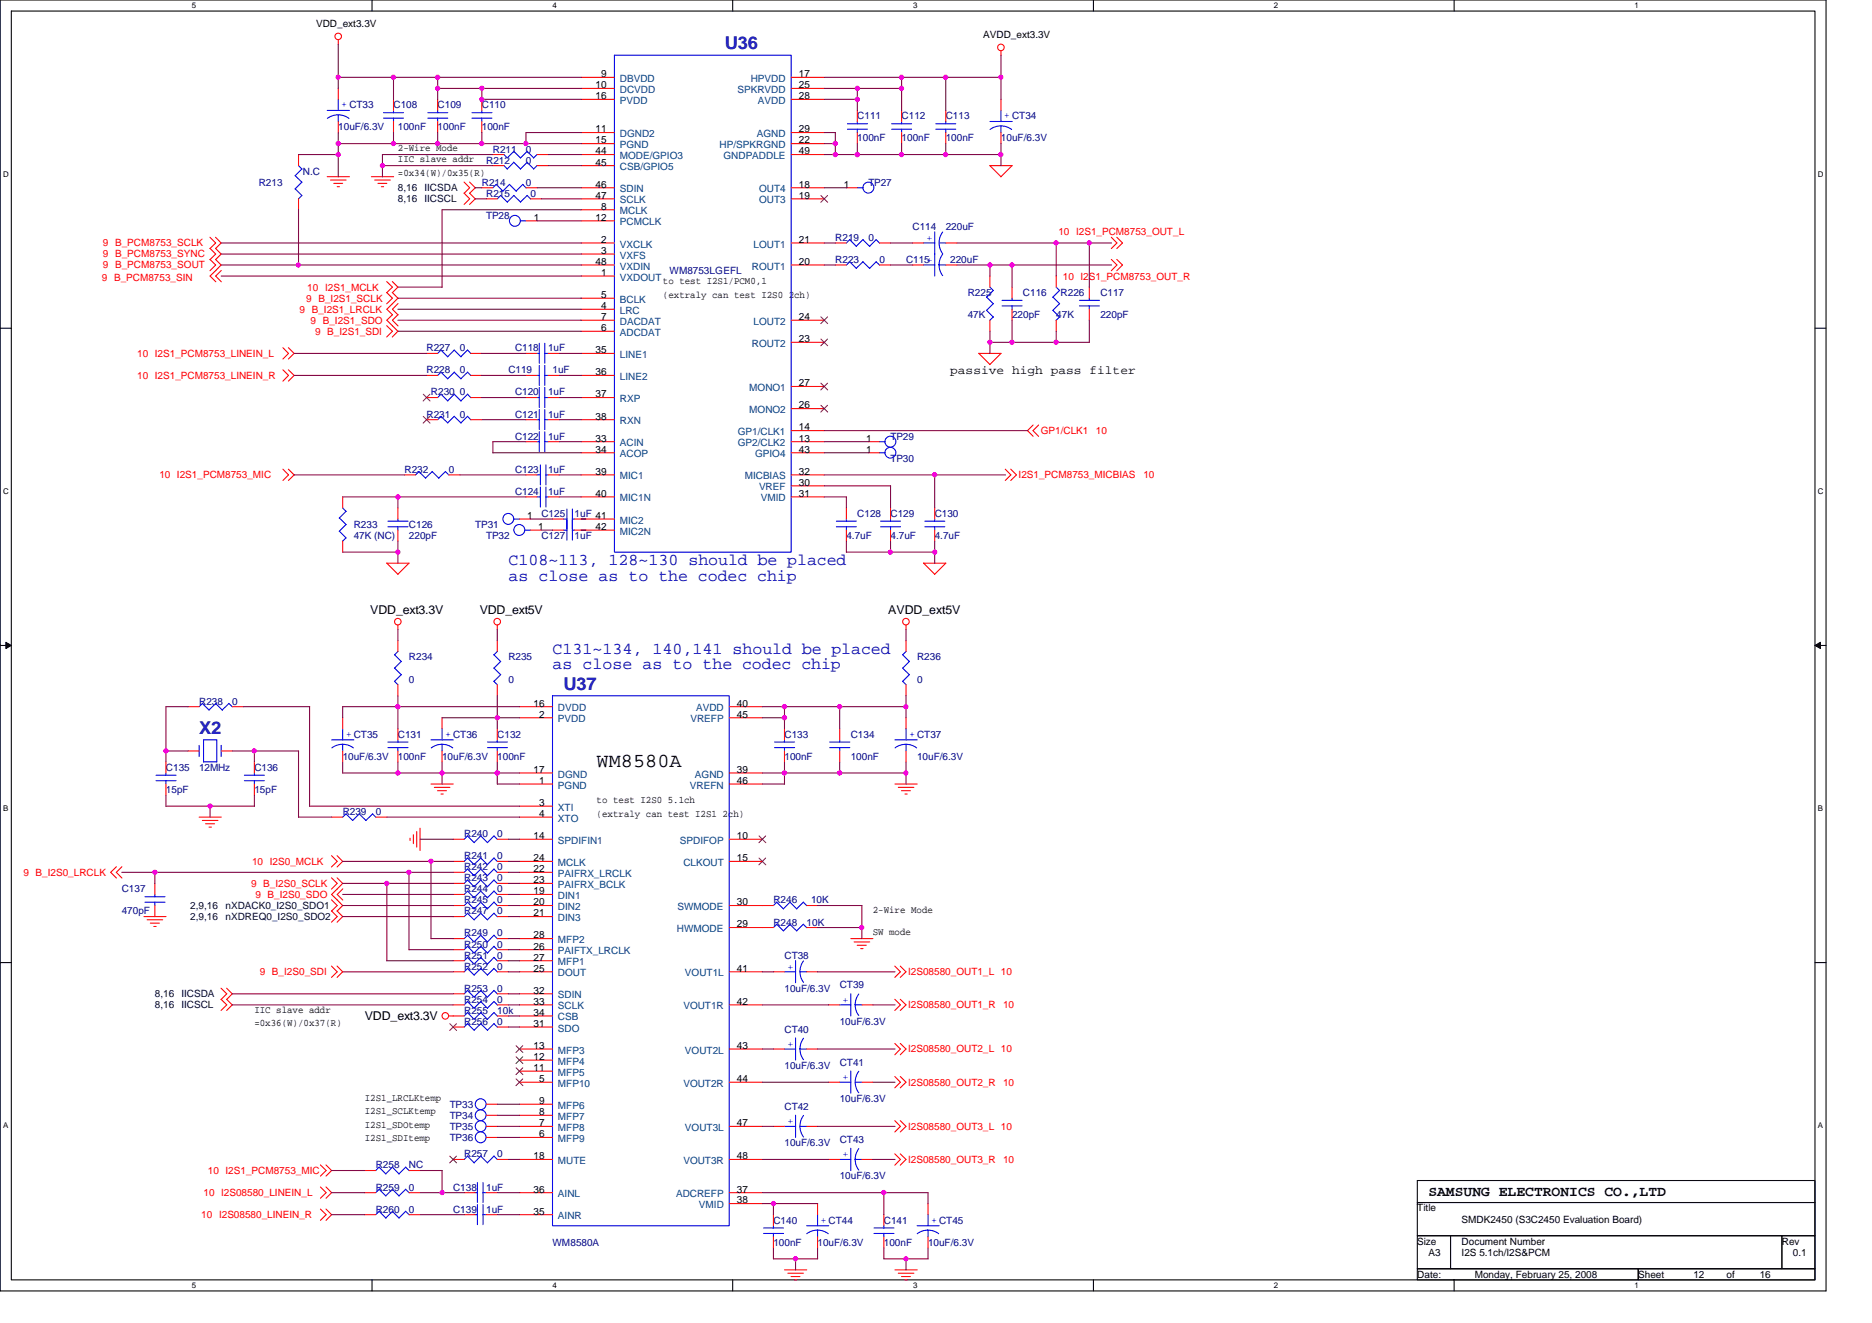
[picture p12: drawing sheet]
<svg xmlns="http://www.w3.org/2000/svg" width="297mm" height="210mm" viewBox="0 0 297 210" stroke-linecap="round" stroke-linejoin="round" font-family="sans-serif">
<path d="M0 0h289.7v204.9h-289.7zM1.8 1.8h286.2v201.3h-286.2z" fill="none" stroke="#000" stroke-width=".17"/>
<g fill="#fff">
<path d="M30.4 .2h.7v1.4h-.7z"/>
<path d="M30.4 203.3h.7v1.4h-.7z"/>
</g>
<path d="M59 0v1.8M59 203.1v1.8" fill="none" stroke="#000" stroke-width=".17"/>
<g fill="#fff">
<path d="M87.6 .2h.7v1.4h-.7z"/>
<path d="M87.6 203.3h.7v1.4h-.7z"/>
</g>
<path d="M116.3 0v1.8M116.3 203.1v1.8" fill="none" stroke="#000" stroke-width=".17"/>
<g fill="#fff">
<path d="M144.9 .2h.7v1.4h-.7z"/>
<path d="M144.9 203.3h.7v1.4h-.7z"/>
</g>
<path d="M173.5 0v1.8M173.5 203.1v1.8" fill="none" stroke="#000" stroke-width=".17"/>
<g fill="#fff">
<path d="M202.1 .2h.7v1.4h-.7z"/>
<path d="M202.1 203.3h.7v1.4h-.7z"/>
</g>
<path d="M230.7 0v1.8M230.7 203.1v1.8" fill="none" stroke="#000" stroke-width=".17"/>
<g fill="#fff">
<path d="M259.4 .2h.6v1.4h-.6z"/>
<path d="M259.4 203.3h.6v1.4h-.6z"/>
<path d="M.5 26.9h.9v1.4h-.9z"/>
<path d="M288.4 26.9h.9v1.4h-.9z"/>
<path d="M.5 77.3h.9v1.4h-.9z"/>
<path d="M288.4 77.3h.9v1.4h-.9z"/>
</g>
<path d="M0 52.1h1.8M288 52.1h1.7" fill="none" stroke="#000" stroke-width=".17"/>
<g fill="#fff">
<path d="M.5 127.6h.8v1.4h-.8z"/>
<path d="M288.4 127.6h.9v1.4h-.9z"/>
</g>
<path d="M0 102.4h1.8M288 102.4h1.7" fill="none" stroke="#000" stroke-width=".17"/>
<path d="M.9 101.9l.9 .5-.9 .5zM288 102.4l.9-.5v1z" fill="#000" stroke="#000" stroke-width=".16"/>
<g fill="#fff">
<path d="M.5 177.9h.8v1.4h-.8z"/>
<path d="M288.4 177.9h.9v1.4h-.9z"/>
</g>
<path d="M0 152.8h1.8M288 152.8h1.7M224.9 187.4h63.1v3.5h-63.1zM224.9 190.9h63.1v5.2h-63.1zM224.9 196.1h5.3v5.3h-5.3zM230.2 196.1h52.5v5.3h-52.5zM282.7 196.1h5.3v5.3h-5.3zM224.9 201.4h35v1.7h-35zM259.9 201.4h28.1v1.7h-28.1z" fill="none" stroke="#000" stroke-width=".17"/>
<g fill="none" stroke="#f00" stroke-width=".17">
<path d="M53.7 6.3v.7M53.7 14v1.8M53.7 19.3v1.7M62.4 15.8v1.7M62.4 19.3v1.7M69.4 15.8v1.7M69.4 19.3v1.7M76.5 15.8v1.7M76.5 19.3v1.7M92.2 12.3h5.3M92.2 14h5.3M92.2 15.8h5.3"/>
<path d="M125.5 12.3h5.3M125.5 14h5.3M125.5 15.8h5.3M136 17.5v1.8M143.1 17.5v1.8M150.1 17.5v1.8M158.8 8.1v.7M158.8 15.8v1.7M33.3 39.4l.9 .9-.9 .9M33.3 37.7l.9 .9-.9 .9M34.2 39.4l.9 .9-.9 .9M34.2 37.7l.9 .9-.9 .9"/>
<path d="M47.4 24.5v1.8M47.4 31.6v1.7M51.9 28h3.6M52.4 28.6h2.5M53 29.1h1.4M53.5 29.6h.4M58.9 28h3.6M59.5 28.6h2.4M60 29.1h1.4M60.5 29.6h.4M73.6 30.6l.9 1-.9 .8M73.6 28.9l.9 .9-.9 .9"/>
<path d="M74.5 30.6l.9 1-.9 .8M74.5 28.9l.9 .9-.9 .9M76.5 29.8h1.7M77.1 31.6h1.8M78.2 26.3h1.8M78.2 24.5h1.8M83.5 35.1h1.7M83.5 29.8h1.7M84.2 31.6h1.7M85.2 26.3h1.8M85.2 24.5h1.8M92.2 26.3h5.3"/>
<path d="M92.2 31.6h5.3M92.2 21h5.3M92.2 22.8h5.3M92.2 24.5h5.3M92.2 38.6h5.3M92.2 35.1h5.3M92.2 33.3h5.3M92.2 29.8h5.3M125.5 31.6h5.3M125.5 21h5.3M125.5 22.8h5.3M125.5 24.5h5.3"/>
<path d="M125.5 38.6h5.3M125.5 29.8h5.3M132.5 38.6h1.8M134.3 29.8h1.7M136 21v1.8M139.5 38.6h1.8M143.1 21v1.8M144.8 38.6h1.8M150.1 21v1.8M150.1 38.6h1.7M157.1 26.3l1.7 1.7M157.1 26.3h3.5"/>
<path d="M158.8 21v1.8M160.6 26.3l-1.8 1.8M176.3 37.7l.9 .9-.9 .9M177.2 37.7l.9 .9-.9 .9M33.3 41.2l.9 .9-.9 .9M34.2 41.2l.9 .9-.9 .9M34.2 42.9l-.9 .9 .9 .9M35.1 42.9l-.9 .9 .9 .9M44.9 55.2l.9 .9-.9 .9M44.9 58.7l.9 .9-.9 .9M45.8 55.2l.9 .9-.9 .9M45.8 58.7l.9 .9-.9 .9"/>
<path d="M61.4 46.4l.9 .9-.9 .9M61.4 44.7l.9 .9-.9 .9M61.4 51.7l.9 .9-.9 .9M62.2 46.4l.9 .9-1.7 1.8 .9 .9M62.2 44.7l.9 .9-.9 .9M62.3 49.9l-.9 .9 1.7 1.8-.9 .9M63.2 49.9l-.9 .9 .9 .9M63.2 48.2l-.9 .9 .9 .9M67.7 56.1h1.7M67.7 59.6h1.7M74.7 56.1h1.8M74.7 59.6h1.8"/>
<path d="M83.5 56.1h1.7M83.5 59.6h1.7M87 56.1h1.7M87 59.6h1.7M92.2 56.1h5.3M92.2 59.6h5.3M92.2 40.3h5.3M92.2 42.1h5.3M92.2 43.8h5.3M92.2 47.3h5.3M92.2 49.1h5.3M92.2 50.8h5.3"/>
<path d="M92.2 52.6h5.3M125.5 42.1h5.3M125.5 50.8h5.3M125.5 54.3h5.3M132.5 42.1h1.8M139.5 42.1h1.8M144.8 42.1h1.8M150.1 42.1h1.7M155.3 56.1l1.8 1.7M155.3 56.1h3.6l-1.8 1.8M157.1 43.8v1.8M157.1 50.8v1.8"/>
<path d="M160.6 45.6v1.7M160.6 49.1v1.7M167.6 43.8v1.8M167.6 50.8v1.8M172.8 45.6v1.7M172.8 49.1v1.7M176.3 41.2l.9 .9-.9 .9M177.2 41.2l.9 .9-.9 .9M44.9 74.5l.9 .9-.9 .9M45.8 74.5l.9 .9-.9 .9M54.4 78.9v1.7M64.2 75.4h1.7"/>
<path d="M67.7 66.6h1.7M67.7 63.1h1.7M71.2 75.4h1.8M74.7 66.6h1.8M74.7 63.1h1.8M83.5 66.6h1.7M83.5 70.1h1.7M83.5 63.1h1.7M83.5 75.4h1.7M83.5 78.9h1.7M87 66.6h1.7M87 70.1h1.7"/>
<path d="M87 63.1h1.7M87 75.4h1.7M87 78.9h1.7M92.2 66.6h5.3M92.2 71.9h5.3M92.2 70.1h5.3M92.2 63.1h5.3M92.2 75.4h5.3M92.2 78.9h5.3M125.5 71.9h5.3M125.5 70.1h5.3M125.5 75.4h5.3"/>
<path d="M125.5 78.9h5.3M125.5 61.3h5.3M125.5 64.9h5.3M125.5 68.3h5.3M125.5 77.1h5.3M137.8 71.9h1.7M137.8 70.1h1.7M159.5 74.5l.9 .9-.9 .9M160.4 74.5l.9 .9-.9 .9M163.9 67.5l-.9 .8 .9 1M164.8 67.5l-.9 .8 .9 1M54.4 85.9v1.7"/>
<path d="M63.1 80.6v1.8M63.1 84.1v1.8M63.1 99.2v.7M63.1 91.1l-1.7-1.7h3.5l-1.8 1.8M78.9 99.2v.7M82.4 82.4h1.8M84.2 84.1h1.7M87.7 84.1h1.7M87.7 82.4h1.7M91.2 84.1h6.3M91.2 82.4h6.3M134.3 80.6v1.8"/>
<path d="M134.3 84.1v1.8M141.3 80.6v1.8M141.3 84.1v1.8M143.8 99.2v.7M148.3 80.6v1.8M148.3 84.1v1.8M150.1 89.4l-1.8 1.8M150.1 89.4h-3.5l1.7 1.7M29.8 112.2h1.8M29.8 119.2h1.8M35.1 119.2h1.7M36.8 112.2h1.8"/>
<path d="M54.4 113.9v1.8M54.4 119.2v1.7M63.1 101.7v1.7M63.1 108.7v1.7M63.1 115.7v1.7M63.1 119.2v1.7M70.1 113.9v1.8M70.1 119.2v1.7M78.9 101.7v1.7M78.9 108.7v1.7M78.9 115.7v1.7M78.9 119.2v1.7"/>
<path d="M82.4 112.2h5.3M82.4 113.9h5.3M115.7 112.2h5.3M115.7 113.9h5.3M124.5 115.7v1.7M124.5 119.2v1.7M133.2 115.7v1.7M133.2 119.2v1.7M143.8 101.7v1.7M143.8 108.7v1.7M143.8 113.9v1.8M143.8 119.2v1.7"/>
<path d="M18.5 137.6l-.9 .9 .9 .9M19.3 137.6l-.8 .9 .8 .9M26.3 120.9v1.8M26.3 124.4v1.8M31.6 129.7h3.5M32.1 130.2h2.5M32.6 130.7h1.5M33.2 131.3h.3M40.4 120.9v1.8M40.4 124.4v1.8M52.6 139.3l.9 .9-.9 .9M52.6 135.8l.9 .9-.9 .9"/>
<path d="M52.6 129.7h1.8M53.5 139.3l.9 .9-.9 .9M53.5 135.8l.9 .9-.9 .9M59.6 129.7h1.8M65.1 133v.4M65.6 132.5v1.4M66.1 132v2.5M66.7 131.4v3.6M68.4 124.4h3.5M68.9 125h2.5M69.4 125.5h1.4M70 126h.3"/>
<path d="M71.9 133.2h1.8M71.9 136.7h1.8M71.9 138.5h1.8M78.9 133.2h1.8M78.9 136.7h1.8M78.9 138.5h1.8M82.4 124.4h5.3M82.4 129.7h5.3M82.4 133.2h5.3M82.4 136.7h5.3M82.4 138.5h5.3M82.4 122.7h5.3"/>
<path d="M82.4 128h5.3M115.7 124.4h5.3M115.7 133.2h5.3M115.7 136.7h5.3M115.7 122.7h5.3M142 124.4h3.5M142.5 125h2.5M143 125.5h1.5M143.6 126h.4M22.8 145.5h3.5M23.3 146h2.5M23.9 146.5h1.4"/>
<path d="M24.4 147h.4M24.6 140.2v1.8M24.6 143.7v1.8M35.1 156.8l.9 .9-.9 .9M35.1 158.6l.9 .9-.9 .9M36 156.8l.8 .9-.8 .9M36 158.6l.8 .9-.8 .9M52.6 153.3l.9 .9-.9 .9M52.6 144.6l.9 .9-.9 .9M52.6 142.8l.9 .9-.9 .9M53.5 153.3l.9 .9-.9 .9M53.5 144.6l.9 .9-.9 .9"/>
<path d="M53.5 142.8l.9 .9-.9 .9M53.5 141.1l-.9 .9 .9 .9M54.4 141.1l-.9 .9 .9 .9M71.9 149h1.8M71.9 145.5h1.8M71.9 154.2h1.8M71.9 143.7h1.8M71.9 140.2h1.8M71.9 159.5h1.8M71.9 142h1.8M71.9 152.5h1.8M71.9 157.7h1.8"/>
<path d="M71.9 150.7h1.8M78.9 149h1.8M78.9 145.5h1.8M78.9 154.2h1.8M78.9 143.7h1.8M78.9 140.2h1.8M78.9 159.5h1.8M78.9 142h1.8M78.9 152.5h1.8M78.9 157.7h1.8M78.9 150.7h1.8M82.4 149h5.3"/>
<path d="M82.4 145.5h5.3M82.4 154.2h5.3M82.4 143.7h5.3M82.4 140.2h5.3M82.4 159.5h5.3M82.4 142h5.3M82.4 152.5h5.3M82.4 157.7h5.3M82.4 150.7h5.3M115.7 154.2h5.3M115.7 147.2h7M115.7 143.7h7"/>
<path d="M115.7 159.5h5.3M122.7 154.2h1.8M128 147.2h1.7M128 143.7h1.7M128 154.2h1.7M131.5 159.5h1.7M135 149h3.5M135.5 149.5h2.5M136 150h1.5M136.6 150.6h.3M136.8 159.5h1.7M142 153.3l.9 .9-.9 .9"/>
<path d="M142 158.6l.9 .9-.9 .9M142.9 153.3l.9 .9-.9 .9M142.9 158.6l.9 .9-.9 .9M71.9 163h1.8M73.7 161.2h-2.5M77.1 178.8h1.8M77.1 175.3h1.8M77.1 177h1.8M78.9 161.2h1.8M78.9 163h1.8M82.4 161.2h5.3M82.4 178.8h5.3"/>
<path d="M82.4 163h5.3M82.4 166.5h5.3M82.4 168.3h5.3M82.4 170h5.3M82.4 171.8h5.3M82.4 175.3h5.3M82.4 177h5.3M115.7 178.8h5.3M115.7 166.5h5.3M115.7 171.8h5.3M122.7 178.8h1.8M122.7 166.5h1.8"/>
<path d="M128 178.8h1.7M128 166.5h1.7M131.5 171.8h1.7M136.8 171.8h1.7M142 165.6l.9 .9-.9 .9M142 170.9l.9 .9-.9 .9M142 177.9l.9 .9-.9 .9M142.9 165.6l.9 .9-.9 .9M142.9 170.9l.9 .9-.9 .9M142.9 177.9l.9 .9-.9 .9M50.8 188.4l.9 .9-.9 .9M50.8 191.9l.9 .9-.9 .9"/>
<path d="M50.8 184.9l.9 .9-.9 .9M51.7 188.4l.9 .9-.9 .9M51.7 191.9l.9 .9-.9 .9M51.7 184.9l.9 .9-.9 .9M57.9 185.8h1.7M57.9 189.3h1.7M57.9 192.8h1.7M64.9 185.8h1.8M64.9 189.3h1.8M64.9 192.8h1.8M71.9 184h1.8M73.7 189.3h1.7"/>
<path d="M73.7 192.8h1.7M77.1 189.3h1.8M77.1 180.5h1.8M77.1 192.8h1.8M78.9 184h1.8M82.4 189.3h5.3M82.4 184h5.3M82.4 180.5h5.3M82.4 192.8h5.3M115.7 189.3h5.3M115.7 184h5.3M115.7 191h5.3"/>
<path d="M122.7 192.8v1.7M122.7 196.3v1.8M129.7 191v1.8M129.7 196.3v1.8M131.5 184h1.7M136.8 184h1.7M140.2 192.8v1.7M140.2 196.3v1.8M142 183.1l.9 .9-.9 .9M142.9 183.1l.9 .9-.9 .9M147.3 191v1.8M147.3 196.3v1.8"/>
<path d="M124.5 201.5h3.5M125 202.1h2.5M125.5 202.6h1.4M126.1 203.1h.3M142 201.5h3.5M142.5 202.1h2.5M143 202.6h1.5M143.6 203.1h.4"/>
<circle cx="53.7" cy="5.8" r=".52"/>
<circle cx="158.8" cy="7.5" r=".52"/>
<circle cx="63.1" cy="98.7" r=".52"/>
<circle cx="78.9" cy="98.7" r=".52"/>
<circle cx="143.7" cy="98.7" r=".52"/>
<circle cx="70.7" cy="161.2" r=".52"/>
</g>
<g fill="none" stroke="#00f" stroke-width=".17">
<path d="M51.9 17.5h3.6M51.9 18.8a2.86 2.86 0 0 1 3.5 0M53.7 15.8v1.7M53.7 18.2v1.1M60.9 18.8h3.1M60.9 17.9h3.1M62.4 17.5v.4M62.4 18.7v.6M67.9 18.8h3.2M67.9 17.9h3.2M69.4 17.5v.4M69.4 18.7v.6"/>
<path d="M74.9 18.8h3.2M74.9 17.9h3.2M76.5 17.5v.4M76.5 18.7v.6M97.5 8.8h28v78.8h-28zM134.5 19.6h3.1M136 19.3v.4M141.5 19.6h3.1M143.1 19.3v.4M148.5 19.6h3.2M150.1 19.3v.4M157.1 19.3h3.5"/>
<path d="M158.8 17.5v1.8M158.8 20v1.1M46.8 27.9l1.1 1M46.8 30l1.1 1.1M47.4 26.3l.5 .5M47.9 26.8l-1.1 1.1M47.9 28.9l-1.1 1.1M47.9 31l-.6 .6M78.8 29.3l-.6 .5M79.4 31l1.1 1.1M79.5 31l-.6 .6M79.9 26.3l.6 .5"/>
<path d="M80.8 29.3l1.1 1.1M80.9 29.3l-1.1 1.1-1.1-1.1M81.5 24l1.1 1.1M81.5 24l-1 1.1-.6-.6M81.5 31l1.1 1.1M81.6 31l-1.1 1.1M82.6 35.1h.9M82.6 26.8l-1.1-1.1-1 1.1M82.9 29.3l.6 .5M83 29.3l-1.1 1M83.6 24l1.1 1.1M83.6 25.7l1.1 1.1"/>
<path d="M83.6 24l-1 1.1M83.6 25.8l-1 1M84.2 31.6l-.5-.6-1.1 1.1M85.2 24.5l-.5 .6M85.2 26.3l-.5 .5M134.5 20.5h3.1M134.8 38l1.1 1.1M134.8 38l-.5 .6M136 20.5v.5M136 29.8h.9M136.9 38l1.1 1.1M136.9 38l-1 1.1"/>
<path d="M139 38l.6 .6M139 38l-1 1.1M141.5 20.5h3.1M143.1 20.5v.5M146.6 38.6h1.7M148.3 36.8v7M148.5 20.5h3.2M149 38.6h1.1M149.6 36.8a2.86 2.86 0 0 0 0 3.5M150.1 20.5v.5M157.1 20.6a2.86 2.86 0 0 1 3.4 0M69.4 59.6l.6-.5 1.1 1"/>
<path d="M70 55.6l1.1 1M70 55.5l-.6 .6M72.1 55.6l1 1M72.1 55.5l-1.1 1.1M74.2 59.1l.5 .5M74.2 55.6l.5 .5M74.2 59.1l-1.1 1M74.2 55.5l-1.1 1.1M85.2 56.1h.4M85.2 59.6h.4M85.6 54.5v3.2M85.6 58v3.2"/>
<path d="M86.4 56.1h.6M86.4 59.6h.6M86.4 54.5v3.2M86.4 58v3.2M134.3 42.1l.5-.6 1.1 1.1M135.9 42.6l1-1.1 1.1 1.1M139.6 42.1l-.6-.6-1 1.1M146.6 42.1h1.7M149 42.1h1.1M149.6 40.3l-.4 .7-.2 1 .1 .8 .5 1M157.1 45.6l.5 .5M157.6 46.1l-1.1 1.1 1.1 1"/>
<path d="M157.6 48.2l-1.1 1.1 1.1 1M157.6 50.3l-.5 .5M159 48.6h3.2M159 47.7h3.2M160.6 47.3v.4M160.6 48.5v.6M167.1 47.2l1 1M167.1 49.3l1 1M167.6 45.6l.5 .5M168.1 46.1l-1.1 1.1M168.1 48.2l-1.1 1.1M168.1 50.3l-.5 .5"/>
<path d="M171.3 48.6h3.2M171.3 47.7h3.2M172.8 47.3v.4M172.8 48.5v.6M66.5 74.8l1 1.1M66.5 74.8l-.6 .6M68.6 74.8l-1.1 1.1M69.4 63.1l.6-.6 1.1 1.1 1-1.1 1 1.1M70 66.1l1.1 1M70 66.1l-.6 .5M70.7 74.8l.5 .6M70.7 74.8l-1.1 1.1-1-1.1"/>
<path d="M71 60.1l1.1-1 1 1M72.1 66.1l1 1M72.1 66.1l-1.1 1M74.2 62.6l.5 .5M74.2 66.1l.5 .5M74.2 62.5l-1.1 1.1M74.2 66.1l-1.1 1M85.2 66.6h.4M85.2 70.1h.4M85.2 63.1h.4M85.2 78.9h.6M85.2 75.4h.6"/>
<path d="M85.6 61.5v3.2M85.6 65v3.2M85.6 68.5v3.2M85.7 73.8v3.2M85.7 77.3v3.2M86.4 66.6h.6M86.4 70.1h.6M86.4 63.1h.6M86.4 61.5v3.2M86.4 65v3.2M86.4 68.5v3.2M86.6 78.9h.4"/>
<path d="M86.6 75.4h.4M86.6 73.8v3.2M86.6 77.3v3.2M139.5 71.9h.9M139.5 70.1h.9M53.8 82.2l1.1 1.1M53.8 84.3l1.1 1.1M54.4 80.6l.5 .6M54.9 81.2l-1.1 1M54.9 83.2l-1.1 1.1M54.9 85.4l-.5 .5M61.5 83.6h3.2"/>
<path d="M61.5 82.7h3.2M63.1 82.4v.3M63.1 83.6v.5M81.5 82.4h.9M83.3 84.1h.9M89.4 84.1h.6M89.4 82.4h.6M90 80.8v4.9M90.8 84.1h.4M90.8 82.4h.4M90.8 80.8v4.9M132.7 83.6h3.2"/>
<path d="M132.7 82.7h3.2M134.3 82.4v.3M134.3 83.6v.5M139.7 83.6h3.2M139.7 82.7h3.2M141.3 82.4v.3M141.3 83.6v.5M146.7 83.6h3.2M146.7 82.7h3.2M148.3 82.4v.3M148.3 83.6v.5M31.6 118.3v1.8"/>
<path d="M32.1 111.7l1.1 1M32.1 111.6l-.5 .6M34.2 111.6l-1 1.1M35.1 118.3v1.8M36.3 111.7l.6 .5M36.3 111.6l-1 1.1-1.1-1M52.6 117.4h3.6M52.7 118.7l.6-.4 1.1-.2 .7 .1 1 .5M54.4 115.7v1.8M54.4 118.1v1.1M61.5 118.7h3.2M61.5 117.8h3.2"/>
<path d="M62.6 103.9l1.1 1.1M63.1 117.4v.4M63.1 118.6v.6M63.2 103.4l-.6 .5M63.7 105l-1.1 1 1.1 1.1-1.1 1 .5 .6M68.4 117.4h3.5M68.4 118.7l1-.5 .7-.1 .8 .1 .9 .5M70.1 115.7v1.8M70.1 118.1v1.1M77.3 118.7h3.2M77.3 117.8h3.2M78.4 108.1l.5 .6"/>
<path d="M78.4 106l1 1.1M78.4 103.9l1 1.1M78.9 117.4v.4M78.9 118.6v.6M78.9 103.4l-.5 .5M79.5 107.1l-1.1 1M79.5 105l-1.1 1M87.7 110.4h28v84.1h-28zM122.9 118.7h3.2M122.9 117.8h3.2M124.5 117.4v.4M124.5 118.6v.6"/>
<path d="M131.7 118.7h3.1M131.7 117.8h3.1M133.2 117.4v.4M133.2 118.6v.6M142 117.4h3.5M142 118.7a2.86 2.86 0 0 1 3.5 0M143.2 108.1l.6 .6M143.2 106l1.1 1.1M143.2 103.9l1.1 1.1M143.8 115.7v1.8M143.8 118.1v1.1M143.8 103.4l-.6 .5"/>
<path d="M144.3 107.1l-1.1 1M144.3 105l-1.1 1M24.8 123.9h3.1M24.8 123h3.1M26.3 122.7v.4M26.3 123.9v.5M32.3 120.9h2.1M34.4 120.9v-3.5h-2.1v3.5M38.8 123.9h3.1M38.8 123h3.1M40.4 122.7v.4M40.4 123.9v.5"/>
<path d="M54.9 129.2l-.5 .5M59.1 129.2l.5 .5M59.1 129.2l-1 1-1.1-1-1 1-1.1-1M74.2 132.7l1 1.1M74.2 136.2l1 1M74.2 139.7l1 1.1M74.2 137.9l1 1.1M74.2 132.7l-.5 .5M74.2 136.2l-.5 .5M74.2 139.7l-.5 .5M74.2 137.9l-.5 .6M76.3 132.7l1.1 1.1"/>
<path d="M76.3 136.2l1.1 1M76.3 139.7l1.1 1.1 1-1.1 .5 .5M76.3 137.9l1 1.1 1.1-1.1 .5 .6M76.3 132.7l-1.1 1M76.3 136.2l-1.1 1M76.3 139.7l-1.1 1M76.3 137.9l-1.1 1.1M78.4 132.7l.5 .5M78.4 132.7l-1.1 1M78.9 136.7l-.5-.5-1.1 1M23 143.2h3.2M23 142.3h3.2"/>
<path d="M24.6 142v.3M24.6 143.2v.5M74.2 148.4l1 1.1M74.2 159l1 1M74.2 141.4l1 1.1M74.2 152l1 1M74.2 144.9l1 1.1M74.2 157.2l1 1.1M74.2 153.7l1 1.1M74.2 150.2l1 1.1M74.2 143.2l1 1.1M74.2 148.4l-.5 .6"/>
<path d="M74.2 158.9l-.5 .6M74.2 141.4l-.5 .6M74.2 151.9l-.5 .6M74.2 144.9l-.5 .6M74.2 157.2l-.5 .5M74.2 153.7l-.5 .5M74.2 150.2l-.5 .5M74.2 143.2l-.5 .5M76.3 148.4l1.1 1.1 1-1.1 .5 .6M76.3 159l1.1 1 1-1.1 .5 .6M76.3 141.4l1.1 1.1M76.3 152l1.1 1"/>
<path d="M76.3 144.9l1.1 1.1M76.3 153.7l1.1 1.1M76.3 150.2l1.1 1.1M76.3 143.2l1.1 1.1M76.3 148.4l-1.1 1.1M76.3 158.9l-1.1 1.1M76.3 141.4l-1.1 1.1M76.3 151.9l-1.1 1.1M76.3 144.9l-1.1 1.1M76.3 157.2l-1.1 1.1M76.3 153.7l-1.1 1M76.3 150.2l-1.1 1.1"/>
<path d="M76.3 143.2l-1.1 1.1M78.4 152l.5 .5M78.4 144.9l.5 .6M78.4 157.2l.5 .6M78.4 153.7l.5 .6M78.4 143.2l.5 .5M78.4 151.9l-1.1 1.1M78.4 144.9l-1.1 1.1M78.4 157.2l-1 1.1-1.1-1.1M78.4 153.7l-1.1 1M78.4 143.2l-1.1 1.1M78.9 142l-.5-.6-1.1 1.1"/>
<path d="M78.9 150.7l-.5-.5-1.1 1.1M123.3 146.7l1 1.1M123.3 143.2l1 1.1M123.3 146.7l-.6 .5M123.3 143.2l-.6 .5M124.3 147.7l1.1-1 1 1.1M124.5 154.2h1.8M125.3 143.2l1.1 1.1M125.4 143.2l-1.1 1.1M126.2 152.5v3.5M126.9 154.2h1.1M127.5 146.7l.5 .5"/>
<path d="M127.5 143.2l.5 .5M127.5 146.7l-1.1 1M127.5 143.2l-1.1 1.1M127.5 152.5a2.83 2.83 0 0 0 0 3.4M133.2 159.5h1.8M135 157.7v3.5M135.7 159.5h1.1M136.3 157.8l-.4 .6-.2 1.1 .1 .7 .5 1M74.2 160.7l1 1.1M74.2 162.5l1 1M74.2 160.7l-.5 .5M74.2 162.5l-.5 .5"/>
<path d="M76.3 160.7l1.1 1.1M76.3 160.7l-1.1 1.1M76.3 162.5l-1.1 1M78.4 160.7l.5 .6M78.4 162.5l.5 .5M78.4 160.7l-1.1 1.1M78.4 162.5l-1 1-1.1-1M124.5 178.8h1.8M124.5 166.5h1.8M126.2 164.7v3.6M126.2 177v3.5M126.9 178.8h1.1"/>
<path d="M126.9 166.5h1.1M127.5 177a2.86 2.86 0 0 0 0 3.5M127.5 164.8l-.5 1-.1 .7 .1 .7 .5 1M133.2 171.8h1.8M135 170v3.5M135.7 171.8h1.1M136.3 170a2.83 2.83 0 0 0 0 3.4M60.2 185.3l1 1M60.2 192.3l1 1M60.2 188.8l1 1M60.2 185.2l-.6 .6M60.2 192.2l-.6 .6"/>
<path d="M60.2 188.7l-.6 .6M62.3 192.3l1 1M62.3 185.2l-1.1 1.1M62.3 192.2l-1.1 1.1M62.3 188.7l-1.1 1.1M64.4 185.3l.5 .5M64.4 192.3l.5 .5M64.4 188.8l.5 .5M64.4 185.2l-1.1 1.1-1-1M64.4 192.2l-1.1 1.1M64.4 188.7l-1.1 1.1-1-1M74.2 183.5l1 1.1"/>
<path d="M74.2 183.5l-.5 .5M75.4 189.3h.4M75.4 192.8h.4M75.8 187.7v3.2M75.8 191.2v3.2M76.3 183.5l1.1 1.1M76.3 183.5l-1.1 1.1M76.6 189.3h.5M76.6 192.8h.5M76.6 187.7v3.2M76.6 191.2v3.2M78.4 183.5l.5 .5"/>
<path d="M78.4 183.5l-1.1 1.1M121.2 195.8h3.1M121.2 194.9h3.1M122.7 194.5v.4M122.7 195.7v.6M128 194.5h3.5M128 195.8l.6-.4 1.1-.2 .7 .1 1 .5M129.7 192.8v1.8M129.7 195.2v1.1M133.2 184h1.8M135 182.2v3.6M135.7 184h1.1"/>
<path d="M136.3 182.3l-.5 1-.1 .7 .1 .7 .5 1M138.7 195.8h3.2M138.7 194.9h3.2M140.2 194.5v.4M140.2 195.7v.6M145.5 194.5h3.5M145.5 195.8l.7-.4 1-.2 .8 .1 .9 .5M147.3 192.8v1.8M147.3 195.2v1.1"/>
<circle cx="81.7" cy="35" r=".87"/>
<circle cx="137.8" cy="29.8" r=".87"/>
<circle cx="141.3" cy="70.1" r=".87"/>
<circle cx="141.3" cy="71.9" r=".86"/>
<circle cx="80.6" cy="82.4" r=".86"/>
<circle cx="82.4" cy="84.1" r=".87"/>
<circle cx="76.3" cy="178.7" r=".86"/>
<circle cx="76.3" cy="175.3" r=".86"/>
<circle cx="76.3" cy="177" r=".86"/>
<circle cx="76.3" cy="180.5" r=".86"/>
</g>
<g fill="none" stroke="#804000" stroke-width=".16">
<path d="M130.3 31l1 1.1M131.3 31l-1.1 1.1M130.3 50.3l1 1.1M130.3 53.8l1 1.1M131.3 50.3l-1.1 1.1M131.3 53.8l-1.1 1.1M67.2 62.6l1 1M67.2 66.1l1 1.1M68.2 62.6l-1.1 1M68.2 66.1l-1.1 1.1M130.3 60.8l1 1.1M130.3 64.3l1 1.1"/>
<path d="M131.3 60.8l-1.1 1.1M131.3 64.3l-1.1 1.1M120.4 132.7l1.1 1.1M120.4 136.2l1.1 1.1M121.5 132.7l-1.1 1.1M121.5 136.2l-1.1 1.1M71.4 162.5l1.1 1.1M72.4 162.5l-1.1 1.1M81.9 166l1.1 1M81.9 167.7l1.1 1.1M81.9 169.5l1.1 1.1M81.9 171.2l1.1 1.1"/>
<path d="M82.9 166l-1 1M82.9 167.7l-1 1.1M82.9 169.5l-1 1.1M82.9 171.2l-1 1.1M71.4 183.5l1.1 1.1M72.4 183.5l-1.1 1.1"/>
</g>
<g fill="none" stroke="#800040" stroke-width=".17">
<path d="M53.7 7v7.1M62.4 12.3v3.5M69.4 14h22.8M69.4 12.3v3.5M76.5 14v1.8h15.7M92.2 12.3h-38.5M130.8 12.3h28.1M130.8 14h12.3M130.8 15.8h5.3M136 14v3.5M143.1 12.3v5.2M150.1 12.3v5.2"/>
<path d="M158.8 8.8v7M35.1 38.6h57.1M47.4 24.5h6.3M47.4 33.3v8.8M53.7 21v7.1M60.7 26.3h17.5M62.4 21v1.8M69.4 21v1.8M75.4 29.8h1.1M75.4 31.6h1.8M76.5 21v1.8M78.2 24.5h-17.5v3.6"/>
<path d="M85.2 29.8h7M85.2 35.1h7M85.9 31.6h6.3M87 24.5h5.2M87 26.3h5.2M92.2 21h-8.7v1.8M92.2 33.3h-22.1v12.3M92.2 22.8h-38.5M130.8 38.6h1.8M130.8 29.8h3.5M130.8 21h1.8M130.8 22.8h1.8"/>
<path d="M132.5 21v3.6M136 22.8v1.8M141.3 38.6h3.5M143.1 22.8v1.8M150.1 22.8v1.8M151.8 38.6h24.6M158.8 22.8v3.5M158.9 24.5h-28.1M167.6 38.6v5.2M172.8 38.6v7M35.1 42.1h57.1M35.1 40.3h57.1"/>
<path d="M35.1 43.8h57.1M46.7 59.6h21M46.7 56.1h21M63.1 47.3h29.1M63.1 45.6h7.1M63.1 50.8h29.1M63.1 52.6h29.1M63.1 49.1h29.1M76.5 59.6h7M76.5 56.1h7M88.7 59.6h3.5M88.7 56.1h3.5"/>
<path d="M130.8 42.1h1.8M141.3 42.1h3.5M151.8 42.1h24.6M157.1 42.1v1.7M157.1 54.3h15.8M157.1 52.6v3.5M160.6 42.1v3.5M160.6 50.8v3.6M167.6 52.6v1.8M172.8 50.8v3.6M46.7 75.4h17.5M54.4 78.9h29.1"/>
<path d="M63.1 78.9v1.7M73 75.4h10.5M76.5 63.1h7M76.5 66.6h7M83.5 70.1h-5.3v1.8h14M88.7 75.4h3.5M88.7 70.1h3.5M88.7 78.9h3.5M88.7 63.1h3.5M88.7 66.6h3.5M130.8 75.4h28.8M130.8 71.9h7"/>
<path d="M130.8 77.1h10.5M130.8 78.9h3.5v1.7M130.8 70.1h7M130.8 68.3h32.3M141.3 77.1v3.5M148.3 75.4v5.2M54.4 87.6h8.8M63.1 85.9v3.5M63.1 99.9v1.8M78.9 99.9v1.8M84.2 82.4h3.5M85.9 84.1h1.8"/>
<path d="M92.2 84.1h.8M92.2 82.4h.8M134.3 85.9v1.8M141.3 85.9v1.8M143.8 99.9v1.8M148.3 85.9v3.5M148.3 87.6h-14M26.3 119.2h3.6M29.9 112.2h-3.6v8.7M36.8 119.2h10.6M38.6 112.2h10.5M40.4 119.2v1.7"/>
<path d="M47.4 119.2v10.5M49.1 112.2v15.8h33.3M63.1 110.4v5.3M70.1 113.9h12.3M78.9 110.4v5.3M82.4 112.2h-28v1.7M121 113.9h3.5M124.5 112.2v3.5M133.2 112.2v3.5M143.8 110.4v3.5M143.8 112.2h-22.8M19.3 138.5h52.6"/>
<path d="M24.6 138.5v1.7M26.3 126.2v1.8h14.1M33.3 128v1.7M40.4 126.2v1.8M47.4 129.7h5.2M54.4 120.9v1.8h28M61.4 129.7h21M63.1 120.9v1.8M64.9 138.5v12.2h7M66.7 133.2h5.2M68.4 136.7v12.3M70.1 120.9v3.6"/>
<path d="M71.9 136.7h-17.5M78.9 120.9v3.6l3.5-.1M80.7 133.2h1.7M80.7 138.5h1.7M80.7 136.7h1.7M124.5 120.9v3.5h-3.5M133.2 120.9v1.8M143.8 120.9v3.6M143.8 122.7h-22.8M36.8 157.7h35.1M36.8 159.5h35.1M54.4 142h17.5"/>
<path d="M54.4 145.5h17.5M54.4 143.7h17.5M54.4 154.2h17.5M61.4 140.2v12.3h10.5M68.4 149h3.5M71.9 140.2h-17.5M80.7 152.5h1.7M80.7 159.5h1.7M80.7 154.2h1.7M80.7 150.7h1.7M80.7 140.2h1.7M80.7 143.7h1.7"/>
<path d="M80.7 149h1.7M80.7 142h1.7M80.7 145.5h1.7M80.7 157.7h1.7M121 159.5h10.5M121 154.2h1.7M129.7 143.7h7.1M129.7 154.2h12.3M129.7 147.2h7.1M136.8 143.7v5.3M138.5 159.5h3.5M78.9 177h3.5"/>
<path d="M78.9 175.3h3.5M78.9 178.8h3.5M80.7 163h1.7M80.7 161.2h1.7M121 171.8h10.5M121 166.5h1.7M121 178.8h1.7M129.7 178.8h12.3M129.7 166.5h12.3M138.5 171.8h3.5M52.6 185.8h5.3M52.6 192.8h5.3"/>
<path d="M52.6 189.3h5.3M66.7 189.3h7M66.7 192.8h7M66.7 185.8h3.5M70.1 185.8v3.5M78.9 180.5h3.5M78.9 189.3h3.5M78.9 192.8h3.5M80.7 184h1.7M121 191h8.7M121 189.3h26.3M121 184h10.5"/>
<path d="M122.7 198.1v1.7h7M122.7 191v1.8M126.2 199.8v1.8M129.7 198.1v1.7M138.5 184h3.5M140.2 198.1v1.7h7.1M140.2 189.3v3.5M143.8 199.8v1.8M147.3 198.1v1.7M147.3 189.3v1.8"/>
</g>
<g fill="#f0f" stroke="#f0f" stroke-width=".17">
<circle cx="157.1" cy="42.1" r=".34"/>
<circle cx="160.6" cy="42.1" r=".34"/>
<circle cx="167.6" cy="38.5" r=".34"/>
<circle cx="172.8" cy="38.5" r=".34"/>
<circle cx="136" cy="24.5" r=".34"/>
<circle cx="47.3" cy="42.1" r=".34"/>
<circle cx="167.6" cy="54.3" r=".34"/>
<circle cx="150" cy="24.5" r=".34"/>
<circle cx="60.7" cy="26.3" r=".34"/>
<circle cx="132.5" cy="22.8" r=".34"/>
<circle cx="132.5" cy="24.5" r=".34"/>
<circle cx="143" cy="12.3" r=".34"/>
<circle cx="148.3" cy="87.6" r=".34"/>
<circle cx="69.4" cy="22.8" r=".34"/>
<circle cx="76.5" cy="22.8" r=".34"/>
<circle cx="69.4" cy="14" r=".34"/>
<circle cx="158.8" cy="24.5" r=".34"/>
<circle cx="83.5" cy="22.8" r=".34"/>
<circle cx="62.4" cy="12.3" r=".34"/>
<circle cx="150" cy="12.3" r=".34"/>
<circle cx="160.6" cy="54.3" r=".34"/>
<circle cx="136" cy="14" r=".34"/>
<circle cx="158.8" cy="12.3" r=".34"/>
<circle cx="143" cy="14" r=".34"/>
<circle cx="53.7" cy="22.8" r=".34"/>
<circle cx="62.4" cy="22.8" r=".34"/>
<circle cx="157.1" cy="54.3" r=".34"/>
<circle cx="143" cy="24.5" r=".34"/>
<circle cx="136" cy="15.8" r=".34"/>
<circle cx="141.3" cy="87.6" r=".34"/>
<circle cx="76.5" cy="14" r=".34"/>
<circle cx="76.5" cy="15.8" r=".34"/>
<circle cx="63.1" cy="112.2" r=".35"/>
<circle cx="78.9" cy="122.7" r=".34"/>
<circle cx="70.1" cy="122.7" r=".34"/>
<circle cx="78.9" cy="113.9" r=".34"/>
<circle cx="122.7" cy="191" r=".34"/>
<circle cx="61.4" cy="140.2" r=".34"/>
<circle cx="124.5" cy="122.7" r=".35"/>
<circle cx="133.2" cy="122.7" r=".35"/>
<circle cx="26.3" cy="119.2" r=".34"/>
<circle cx="143.7" cy="199.8" r=".34"/>
<circle cx="136.7" cy="147.2" r=".34"/>
<circle cx="24.6" cy="138.4" r=".34"/>
<circle cx="64.9" cy="138.4" r=".34"/>
<circle cx="126.2" cy="199.8" r=".34"/>
<circle cx="124.5" cy="113.9" r=".35"/>
<circle cx="133.2" cy="112.2" r=".35"/>
<circle cx="70.1" cy="189.3" r=".34"/>
<circle cx="40.3" cy="119.2" r=".34"/>
<circle cx="68.4" cy="136.7" r=".34"/>
<circle cx="33.3" cy="127.9" r=".34"/>
<circle cx="124.5" cy="112.2" r=".35"/>
<circle cx="143.7" cy="122.7" r=".34"/>
<circle cx="143.7" cy="112.2" r=".34"/>
<circle cx="140.2" cy="189.3" r=".34"/>
<circle cx="63.1" cy="122.7" r=".35"/>
<circle cx="69.4" cy="12.3" r=".34"/>
<circle cx="53.7" cy="12.3" r=".34"/>
<circle cx="53.7" cy="24.5" r=".34"/>
<circle cx="148.3" cy="75.4" r=".34"/>
<circle cx="63.1" cy="78.9" r=".35"/>
<circle cx="63.1" cy="87.6" r=".35"/>
</g>
<text font-size="3.2" x="94.7" y="121.7">WM8580A</text>
<g font-size="2.8" fill="#000080">
<text x="115" y="7.9">U36</text>
<text x="89.4" y="109.5">U37</text>
<text x="31.6" y="116.5">X2</text>
</g>
<g font-size="2.6" fill="#0000a0">
<text x="80.7" y="89.7">C108~113, 128~130 should be placed</text>
<text x="80.7" y="92.2">as close as to the codec chip</text>
<text x="87.7" y="103.8">C131~134, 140,141 should be placed</text>
<text x="87.7" y="106.2">as close as to the codec chip</text>
</g>
<text font-size="2.3" x="226.6" y="189.8">SAMSUNG ELECTRONICS CO.,LTD</text>
<g font-size="1.9">
<text x="150.8" y="59.4">passive high pass filter</text>
<text x="58.8" y="97.4">VDD_ext3.3V</text>
<text x="76.1" y="97.4">VDD_ext5V</text>
<text x="140.9" y="97.4">AVDD_ext5V</text>
<text x="57.9" y="161.9">VDD_ext3.3V</text>
</g>
<g font-size="1.6">
<text x="50.2" y="4.2">VDD_ext3.3V</text>
<text x="156" y="6">AVDD_ext3.3V</text>
<text x="94.5" y="14">10</text>
<text x="94.5" y="15.7">16</text>
<text x="95.4" y="12.3">9</text>
<text x="126.8" y="12.3">17</text>
<text x="126.8" y="14">25</text>
<text x="126.8" y="15.7">28</text>
<text x="94.5" y="21">11</text>
<text x="94.5" y="22.8">15</text>
<text x="126.8" y="21">29</text>
<text x="126.8" y="22.8">22</text>
<text x="63.1" y="25.8">IIC slave addr</text>
<text x="63.1" y="28">=0x34(W)/0x35(R)</text>
<text x="63.1" y="24">2-Wire Mode</text>
<text x="94.5" y="24.5">44</text>
<text x="94.5" y="26.3">45</text>
<text x="94.5" y="29.8">46</text>
<text x="126.8" y="24.5">49</text>
<text x="126.8" y="29.8">18</text>
<text x="133.9" y="29.8">1</text>
<text x="84.7" y="35">1</text>
<text x="94.5" y="31.5">47</text>
<text x="94.5" y="35">12</text>
<text x="95.4" y="33.3">8</text>
<text x="126.8" y="31.5">19</text>
<text x="95.4" y="38.5">2</text>
<text x="95.4" y="40.3">3</text>
<text x="126.8" y="38.5">21</text>
<text x="94.5" y="42">48</text>
<text x="95.4" y="43.8">1</text>
<text x="95.4" y="47.3">5</text>
<text x="105.2" y="45.1">to test I2S1/PCM0,1</text>
<text x="105.2" y="47.2">(extraly can test I2S0 2ch)</text>
<text x="126.8" y="42">20</text>
<text x="95.4" y="49.1">4</text>
<text x="95.4" y="50.8">7</text>
<text x="95.4" y="52.6">6</text>
<text x="126.8" y="50.8">24</text>
<text x="94.5" y="56.1">35</text>
<text x="94.5" y="59.6">36</text>
<text x="126.8" y="54.3">23</text>
<text x="94.5" y="63.1">37</text>
<text x="126.8" y="61.3">27</text>
<text x="126.8" y="64.8">26</text>
<text x="94.5" y="66.6">38</text>
<text x="94.5" y="70.1">33</text>
<text x="94.5" y="71.8">34</text>
<text x="126.8" y="68.3">14</text>
<text x="126.8" y="70.1">13</text>
<text x="126.8" y="71.8">43</text>
<text x="137.4" y="71.8">1</text>
<text x="137.4" y="70.1">1</text>
<text x="94.5" y="75.4">39</text>
<text x="126.8" y="75.4">32</text>
<text x="126.8" y="77.1">30</text>
<text x="83.6" y="82.4">1</text>
<text x="94.5" y="78.8">40</text>
<text x="126.8" y="78.8">31</text>
<text x="85.4" y="84.1">1</text>
<text x="94.5" y="84.1">42</text>
<text x="84.7" y="112.1">16</text>
<text x="85.6" y="113.9">2</text>
<text x="116.9" y="112.1">40</text>
<text x="116.9" y="113.9">45</text>
<text x="84.7" y="122.7">17</text>
<text x="85.6" y="124.4">1</text>
<text x="116.9" y="122.7">39</text>
<text x="116.9" y="124.4">46</text>
<text x="85.6" y="127.9">3</text>
<text x="85.6" y="129.7">4</text>
<text x="94.7" y="127.4">to test I2S0 5.1ch</text>
<text x="94.7" y="129.6">(extraly can test I2S1 2ch)</text>
<text x="84.7" y="133.2">14</text>
<text x="84.7" y="136.7">24</text>
<text x="116.9" y="133.2">10</text>
<text x="116.9" y="136.7">15</text>
<text x="84.7" y="138.4">22</text>
<text x="84.7" y="140.2">23</text>
<text x="84.7" y="141.9">19</text>
<text x="84.7" y="143.7">20</text>
<text x="116.9" y="143.7">30</text>
<text x="84.7" y="145.5">21</text>
<text x="84.7" y="148.9">28</text>
<text x="116.9" y="147.2">29</text>
<text x="138.5" y="145">2-Wire Mode</text>
<text x="138.5" y="148.5">SW mode</text>
<text x="84.7" y="150.7">26</text>
<text x="84.7" y="152.5">27</text>
<text x="84.7" y="154.2">25</text>
<text x="116.9" y="154.2">41</text>
<text x="40.4" y="160.7">IIC slave addr</text>
<text x="84.7" y="157.7">32</text>
<text x="84.7" y="159.5">33</text>
<text x="84.7" y="161.2">34</text>
<text x="116.9" y="159.5">42</text>
<text x="40.4" y="162.9">=0x36(W)/0x37(R)</text>
<text x="84.7" y="163">31</text>
<text x="84.7" y="166.5">13</text>
<text x="116.9" y="166.5">43</text>
<text x="84.7" y="168.2">12</text>
<text x="84.7" y="170">11</text>
<text x="85.6" y="171.7">5</text>
<text x="116.9" y="171.7">44</text>
<text x="57.9" y="174.8">I2S1_LRCLKtemp</text>
<text x="57.9" y="176.9">I2S1_SCLKtemp</text>
<text x="57.9" y="179">I2S1_SDOtemp</text>
<text x="85.6" y="175.2">9</text>
<text x="85.6" y="177">8</text>
<text x="85.6" y="178.8">7</text>
<text x="116.9" y="178.8">47</text>
<text x="57.9" y="181.1">I2S1_SDItemp</text>
<text x="84.7" y="184">18</text>
<text x="85.6" y="180.5">6</text>
<text x="116.9" y="184">48</text>
<text x="84.7" y="189.3">36</text>
<text x="116.9" y="189.3">37</text>
<text x="116.9" y="191">38</text>
<text x="84.7" y="192.8">35</text>
<text x="224.9" y="192.3">Title</text>
<text x="224.9" y="197.5">Size</text>
<text x="231.9" y="197.5">Document Number</text>
<text x="231.9" y="194">SMDK2450 (S3C2450 Evaluation Board)</text>
<text x="282.7" y="197.5">Rev</text>
<text x="224.9" y="202.8">Date:</text>
<text x="226.6" y="199.3">A3</text>
<text x="231.9" y="199.3">I2S 5.1ch/I2S&amp;PCM</text>
<text x="234" y="202.8">Monday, February 25, 2008</text>
<text x="259.9" y="202.8">Sheet</text>
<text x="268.7" y="202.8">12</text>
<text x="274" y="202.8">of</text>
<text x="279.2" y="202.8">16</text>
<text x="284.5" y="199.3">0.1</text>
</g>
<g font-size="1.6" fill="#00f">
<text x="54.2" y="17">+ CT33</text>
<text x="159.4" y="18.8">+ CT34</text>
<text x="147.9" y="41.7" transform="rotate(-90 147.9 41.7)">+</text>
<text x="147.9" y="38.2" transform="rotate(-90 147.9 38.2)">+</text>
<text x="54.9" y="116.9">+ CT35</text>
<text x="70.7" y="116.9">+ CT36</text>
<text x="144.3" y="116.9">+ CT37</text>
<text x="125.8" y="153.9" transform="rotate(-90 125.8 153.9)">+</text>
<text x="134.6" y="159.1" transform="rotate(-90 134.6 159.1)">+</text>
<text x="125.8" y="166.2" transform="rotate(-90 125.8 166.2)">+</text>
<text x="134.6" y="171.4" transform="rotate(-90 134.6 171.4)">+</text>
<text x="125.8" y="178.4" transform="rotate(-90 125.8 178.4)">+</text>
<text x="134.6" y="183.7" transform="rotate(-90 134.6 183.7)">+</text>
<text x="130.3" y="194">+ CT44</text>
<text x="147.8" y="194">+ CT45</text>
</g>
<g font-size="1.6" fill="#000080">
<text x="62.4" y="17.2">C108</text>
<text x="69.4" y="17.2">C109</text>
<text x="76.5" y="17.2">C110</text>
<text x="53.7" y="20.7">10uF/6.3V</text>
<text x="63.1" y="20.7">100nF</text>
<text x="69.4" y="20.7">100nF</text>
<text x="76.5" y="20.7">100nF</text>
<text x="136" y="18.9">C111</text>
<text x="136" y="22.5">100nF</text>
<text x="143.1" y="18.9">C112</text>
<text x="143.1" y="22.5">100nF</text>
<text x="150.1" y="18.9">C113</text>
<text x="150.1" y="22.5">100nF</text>
<text x="158.8" y="22.5">10uF/6.3V</text>
<text x="41.1" y="29.5">R213</text>
<text x="48.1" y="27.7">N.C</text>
<text x="76.5" y="29.5">R214</text>
<text x="77.1" y="26">R212</text>
<text x="78.2" y="24.2">R211</text>
<text x="83.5" y="24.2">0</text>
<text x="83.5" y="29.5">0</text>
<text x="83.5" y="26">0</text>
<text x="137.8" y="29.5">TP27</text>
<text x="77.1" y="31.2">R215</text>
<text x="77.1" y="34.7">TP28</text>
<text x="84.2" y="31.2">0</text>
<text x="132.5" y="41.7">R223</text>
<text x="132.5" y="38.2">R219</text>
<text x="137.8" y="38.2">0</text>
<text x="139.5" y="41.7">0</text>
<text x="143.8" y="41.7">C115</text>
<text x="144.8" y="36.5">C114</text>
<text x="150.1" y="36.5">220uF</text>
<text x="150.8" y="41.7">220uF</text>
<text x="106.3" y="43.5">WM8753LGEFL</text>
<text x="153.6" y="47">R225</text>
<text x="162.3" y="47">C116</text>
<text x="168.3" y="47">R226</text>
<text x="174.6" y="47">C117</text>
<text x="153.6" y="50.5">47K</text>
<text x="160.6" y="50.5">220pF</text>
<text x="167.6" y="50.5">47K</text>
<text x="174.6" y="50.5">220pF</text>
<text x="67.7" y="59.3">R228</text>
<text x="67.7" y="55.8">R227</text>
<text x="73" y="59.3">0</text>
<text x="73" y="55.8">0</text>
<text x="80.7" y="59.3">C119</text>
<text x="81.7" y="55.8">C118</text>
<text x="87" y="55.8">1uF</text>
<text x="87.7" y="59.3">1uF</text>
<text x="68.4" y="62.8">R230 0</text>
<text x="81.7" y="62.8">C120</text>
<text x="87" y="62.8">1uF</text>
<text x="67.7" y="66.3">R231</text>
<text x="73" y="66.3">0</text>
<text x="81.7" y="66.3">C121</text>
<text x="81.7" y="69.8">C122</text>
<text x="87" y="66.3">1uF</text>
<text x="87" y="69.8">1uF</text>
<text x="141.3" y="69.8">TP29</text>
<text x="64.2" y="75">R232</text>
<text x="71.2" y="75">0</text>
<text x="81.7" y="75">C123</text>
<text x="87" y="75">1uF</text>
<text x="141.3" y="73.3">TP30</text>
<text x="56.1" y="83.8">R233</text>
<text x="64.9" y="83.8">C126</text>
<text x="75.4" y="83.8">TP31</text>
<text x="81.7" y="78.5">C124</text>
<text x="85.9" y="82">C125</text>
<text x="87" y="78.5">1uF</text>
<text x="91.2" y="82">1uF 41</text>
<text x="136" y="82">C128</text>
<text x="141.3" y="82">C129</text>
<text x="148.3" y="82">C130</text>
<text x="56.1" y="85.6">47K (NC)</text>
<text x="64.9" y="85.6">220pF</text>
<text x="77.1" y="85.6">TP32</text>
<text x="85.9" y="85.6">C127</text>
<text x="91.2" y="85.6">1uF</text>
<text x="134.3" y="85.6">4.7uF</text>
<text x="141.3" y="85.6">4.7uF</text>
<text x="148.3" y="85.6">4.7uF</text>
<text x="64.9" y="104.8">R234</text>
<text x="80.7" y="104.8">R235</text>
<text x="145.5" y="104.8">R236</text>
<text x="31.6" y="111.8">R238</text>
<text x="36.8" y="111.8">0</text>
<text x="64.9" y="108.3">0</text>
<text x="80.7" y="108.3">0</text>
<text x="145.5" y="108.3">0</text>
<text x="63.1" y="117.1">C131</text>
<text x="78.9" y="117.1">C132</text>
<text x="124.5" y="117.1">C133</text>
<text x="135" y="117.1">C134</text>
<text x="26.3" y="122.3">C135</text>
<text x="26.3" y="125.9">15pF</text>
<text x="31.6" y="122.3">12MHz</text>
<text x="40.4" y="122.3">C136</text>
<text x="40.4" y="125.9">15pF</text>
<text x="54.4" y="120.6">10uF/6.3V</text>
<text x="63.1" y="120.6">100nF</text>
<text x="70.1" y="120.6">10uF/6.3V</text>
<text x="78.9" y="120.6">100nF</text>
<text x="124.5" y="120.6">100nF</text>
<text x="135" y="120.6">100nF</text>
<text x="145.5" y="120.6">10uF/6.3V</text>
<text x="54.4" y="129.4">R239</text>
<text x="59.6" y="129.4">0</text>
<text x="73.7" y="132.9">R240</text>
<text x="73.7" y="136.4">R241</text>
<text x="78.9" y="132.9">0</text>
<text x="78.9" y="136.4">0</text>
<text x="19.3" y="141.6">C137</text>
<text x="73.7" y="139.9">R243</text>
<text x="73.7" y="138.1">R242</text>
<text x="73.7" y="141.6">R244</text>
<text x="73.7" y="143.4">R245</text>
<text x="78.9" y="139.9">0</text>
<text x="78.9" y="138.1">0</text>
<text x="78.9" y="141.6">0</text>
<text x="78.9" y="143.4">0</text>
<text x="122.7" y="143.4">R246</text>
<text x="128.7" y="143.4">10K</text>
<text x="19.3" y="145.1">470pF</text>
<text x="73.7" y="148.6">R249</text>
<text x="73.7" y="145.1">R247</text>
<text x="78.9" y="148.6">0</text>
<text x="78.9" y="145.1">0</text>
<text x="122.7" y="146.9">R248</text>
<text x="128" y="146.9">10K</text>
<text x="73.7" y="152.1">R251</text>
<text x="73.7" y="153.9">R252</text>
<text x="73.7" y="150.4">R250</text>
<text x="78.9" y="152.1">0</text>
<text x="78.9" y="153.9">0</text>
<text x="78.9" y="150.4">0</text>
<text x="124.5" y="152.1">CT38</text>
<text x="73.7" y="160.9">R255</text>
<text x="73.7" y="159.2">R254</text>
<text x="73.7" y="157.4">R253</text>
<text x="78.9" y="160.9">10k</text>
<text x="78.9" y="159.2">0</text>
<text x="78.9" y="157.4">0</text>
<text x="124.5" y="157.4">10uF/6.3V</text>
<text x="133.2" y="156.9">CT39</text>
<text x="73.7" y="162.7">R256</text>
<text x="78.9" y="162.7">0</text>
<text x="124.5" y="163.9">CT40</text>
<text x="133.2" y="162.7">10uF/6.3V</text>
<text x="124.5" y="169.7">10uF/6.3V</text>
<text x="133.2" y="169.1">CT41</text>
<text x="71.4" y="179.3">TP35</text>
<text x="71.4" y="175.8">TP33</text>
<text x="71.4" y="177.6">TP34</text>
<text x="124.5" y="176.1">CT42</text>
<text x="133.2" y="174.9">10uF/6.3V</text>
<text x="59.6" y="185.4">R258</text>
<text x="64.9" y="185.4">NC</text>
<text x="71.4" y="181.1">TP36</text>
<text x="73.7" y="183.7">R257</text>
<text x="78.9" y="183.7">0</text>
<text x="124.5" y="181.9">10uF/6.3V</text>
<text x="133.2" y="181.4">CT43</text>
<text x="59.6" y="189">R259</text>
<text x="64.9" y="189">0</text>
<text x="71.9" y="189">C138</text>
<text x="77.1" y="189">1uF</text>
<text x="133.2" y="187.2">10uF/6.3V</text>
<text x="59.6" y="192.4">R260</text>
<text x="64.9" y="192.4">0</text>
<text x="71.9" y="192.4">C139</text>
<text x="77.1" y="192.4">1uF</text>
<text x="87.7" y="197.7">WM8580A</text>
<text x="122.7" y="194.2">C140</text>
<text x="122.7" y="197.7">100nF</text>
<text x="129.7" y="197.7">10uF/6.3V</text>
<text x="140.2" y="194.2">C141</text>
<text x="140.2" y="197.7">100nF</text>
<text x="147.3" y="197.7">10uF/6.3V</text>
</g>
<g font-size="1.6" fill="#004080">
<text x="98.4" y="16.5">PVDD</text>
<text x="98.4" y="13">DBVDD</text>
<text x="98.4" y="14.8">DCVDD</text>
<text x="117" y="14.8">SPKRVDD</text>
<text x="119.1" y="13">HPVDD</text>
<text x="120.3" y="16.5">AVDD</text>
<text x="98.4" y="21.8">DGND2</text>
<text x="98.4" y="23.5">PGND</text>
<text x="114.2" y="23.5">HP/SPKRGND</text>
<text x="120.1" y="21.8">AGND</text>
<text x="98.4" y="25.3">MODE/GPIO3</text>
<text x="98.4" y="27">CSB/GPIO5</text>
<text x="114.8" y="25.3">GNDPADDLE</text>
<text x="98.4" y="32.3">SCLK</text>
<text x="98.4" y="35.8">PCMCLK</text>
<text x="98.4" y="34">MCLK</text>
<text x="98.4" y="30.5">SDIN</text>
<text x="120.5" y="30.5">OUT4</text>
<text x="120.5" y="32.3">OUT3</text>
<text x="98.4" y="39.3">VXCLK</text>
<text x="98.4" y="41">VXFS</text>
<text x="119.6" y="39.3">LOUT1</text>
<text x="98.4" y="42.8">VXDIN</text>
<text x="98.4" y="44.5">VXDOUT</text>
<text x="119.3" y="42.8">ROUT1</text>
<text x="98.4" y="48">BCLK</text>
<text x="98.4" y="49.8">LRC</text>
<text x="98.4" y="51.5">DACDAT</text>
<text x="98.4" y="53.3">ADCDAT</text>
<text x="119.6" y="51.5">LOUT2</text>
<text x="98.4" y="56.8">LINE1</text>
<text x="119.3" y="55.1">ROUT2</text>
<text x="98.4" y="60.3">LINE2</text>
<text x="98.4" y="63.8">RXP</text>
<text x="118.9" y="62.1">MONO1</text>
<text x="118.9" y="65.6">MONO2</text>
<text x="98.4" y="67.3">RXN</text>
<text x="98.4" y="70.8">ACIN</text>
<text x="117.1" y="69.1">GP1/CLK1</text>
<text x="117.1" y="70.8">GP2/CLK2</text>
<text x="98.4" y="72.6">ACOP</text>
<text x="98.4" y="76.1">MIC1</text>
<text x="118.2" y="76.1">MICBIAS</text>
<text x="119.8" y="72.6">GPIO4</text>
<text x="120.4" y="77.8">VREF</text>
<text x="98.4" y="79.6">MIC1N</text>
<text x="98.4" y="83.1">MIC2</text>
<text x="120.7" y="79.6">VMID</text>
<text x="98.4" y="84.9">MIC2N</text>
<text x="88.5" y="112.9">DVDD</text>
<text x="110.4" y="112.9">AVDD</text>
<text x="88.5" y="114.6">PVDD</text>
<text x="109.6" y="114.6">VREFP</text>
<text x="88.5" y="123.4">DGND</text>
<text x="88.5" y="125.2">PGND</text>
<text x="109.5" y="125.2">VREFN</text>
<text x="110.3" y="123.4">AGND</text>
<text x="88.5" y="128.7">XTI</text>
<text x="88.5" y="130.4">XTO</text>
<text x="88.5" y="133.9">SPDIFIN1</text>
<text x="88.5" y="137.4">MCLK</text>
<text x="107.9" y="133.9">SPDIFOP</text>
<text x="108.4" y="137.4">CLKOUT</text>
<text x="88.5" y="139.2">PAIFRX_LRCLK</text>
<text x="88.5" y="140.9">PAIFRX_BCLK</text>
<text x="88.5" y="142.7">DIN1</text>
<text x="88.5" y="144.4">DIN2</text>
<text x="88.5" y="146.2">DIN3</text>
<text x="88.5" y="149.7">MFP2</text>
<text x="107.4" y="147.9">HWMODE</text>
<text x="107.5" y="144.4">SWMODE</text>
<text x="88.5" y="151.4">PAIFTX_LRCLK</text>
<text x="88.5" y="153.2">MFP1</text>
<text x="88.5" y="155">DOUT</text>
<text x="108.7" y="155">VOUT1L</text>
<text x="88.5" y="158.5">SDIN</text>
<text x="88.5" y="160.2">SCLK</text>
<text x="88.5" y="162">CSB</text>
<text x="108.4" y="160.2">VOUT1R</text>
<text x="88.5" y="163.7">SDO</text>
<text x="88.5" y="167.2">MFP3</text>
<text x="108.7" y="167.2">VOUT2L</text>
<text x="88.5" y="169">MFP4</text>
<text x="88.5" y="170.7">MFP5</text>
<text x="88.5" y="172.5">MFP10</text>
<text x="108.4" y="172.5">VOUT2R</text>
<text x="88.5" y="176">MFP6</text>
<text x="88.5" y="177.7">MFP7</text>
<text x="88.5" y="179.5">MFP8</text>
<text x="108.7" y="179.5">VOUT3L</text>
<text x="88.5" y="181.3">MFP9</text>
<text x="88.5" y="184.7">MUTE</text>
<text x="108.4" y="184.7">VOUT3R</text>
<text x="88.5" y="190">AINL</text>
<text x="107.3" y="190">ADCREFP</text>
<text x="110.9" y="191.7">VMID</text>
<text x="88.5" y="193.5">AINR</text>
</g>
<g font-size="1.6" fill="#000040">
<text x="63.1" y="32.1">8,16</text>
<text x="63.1" y="30.3">8,16</text>
<text x="67.3" y="32.1">IICSCL</text>
<text x="67.3" y="30.3">IICSDA</text>
<text x="30.2" y="146">2,9,16</text>
<text x="30.2" y="144.3">2,9,16</text>
<text x="35.8" y="146">nXDREQ0_I2S0_SDO2</text>
<text x="35.8" y="144.3">nXDACK0_I2S0_SDO1</text>
<text x="24.6" y="158.3">8,16</text>
<text x="24.6" y="160">8,16</text>
<text x="28.8" y="158.3">IICSDA</text>
<text x="28.8" y="160">IICSCL</text>
</g>
<g font-size="1.6" fill="#f00">
<text x="16.3" y="40.9">9 B_PCM8753_SYNC</text>
<text x="16.3" y="39.1">9 B_PCM8753_SCLK</text>
<text x="167.9" y="37.4">10 I2S1_PCM8753_OUT_L</text>
<text x="16.2" y="44.5">9 B_PCM8753_SIN</text>
<text x="16.3" y="42.6">9 B_PCM8753_SOUT</text>
<text x="48.6" y="47.9">9 B_I2S1_SCLK</text>
<text x="48.8" y="46.1">10 I2S1_MCLK</text>
<text x="168.7" y="44.4">10 I2S1_PCM8753_OUT_R</text>
<text x="47.5" y="49.6">9 B_I2S1_LRCLK</text>
<text x="49.3" y="51.4">9 B_I2S1_SDO</text>
<text x="50" y="53.1">9 B_I2S1_SDI</text>
<text x="21.8" y="56.6">10 I2S1_PCM8753_LINEIN_L</text>
<text x="21.8" y="60.1">10 I2S1_PCM8753_LINEIN_R</text>
<text x="165.1" y="68.9">GP1/CLK1</text>
<text x="173.9" y="68.9">10</text>
<text x="25.3" y="75.9">10 I2S1_PCM8753_MIC</text>
<text x="161.6" y="75.9">I2S1_PCM8753_MICBIAS</text>
<text x="181.4" y="75.9">10</text>
<text x="40" y="137.2">10 I2S0_MCLK</text>
<text x="3.7" y="139">9 B_I2S0_LRCLK</text>
<text x="39.8" y="140.8">9 B_I2S0_SCLK</text>
<text x="40.5" y="142.5">9 B_I2S0_SDO</text>
<text x="41.2" y="154.8">9 B_I2S0_SDI</text>
<text x="144.1" y="154.8">I2S08580_OUT1_L 10</text>
<text x="144.1" y="160">I2S08580_OUT1_R</text>
<text x="159.2" y="160">10</text>
<text x="144.1" y="167">I2S08580_OUT2_L 10</text>
<text x="144.1" y="172.3">I2S08580_OUT2_R</text>
<text x="159.2" y="172.3">10</text>
<text x="144.1" y="179.3">I2S08580_OUT3_L 10</text>
<text x="144.1" y="184.6">I2S08580_OUT3_R</text>
<text x="159.2" y="184.6">10</text>
<text x="32.3" y="189.8">10 I2S08580_LINEIN_L</text>
<text x="33" y="186.3">10 I2S1_PCM8753_MIC</text>
<text x="31.9" y="193.3">10 I2S08580_LINEIN_R</text>
</g>
<g font-size="1.3">
<text x="30.4" y="1.3">5</text>
<text x="87.6" y="1.3">4</text>
<text x="144.9" y="1.3">3</text>
<text x="202.1" y="1.3">2</text>
<text x="259.4" y="1.3">1</text>
<text x=".5" y="28">D</text>
<text x="288.4" y="28">D</text>
<text x=".5" y="78.4">C</text>
<text x="288.4" y="78.4">C</text>
<text x=".5" y="128.7">B</text>
<text x="288.4" y="128.7">B</text>
<text x=".5" y="179.1">A</text>
<text x="288.4" y="179.1">A</text>
<text x="30.4" y="204.4">5</text>
<text x="87.6" y="204.4">4</text>
<text x="144.9" y="204.4">3</text>
<text x="202.1" y="204.4">2</text>
<text x="259.4" y="204.4">1</text>
</g>
</svg>
